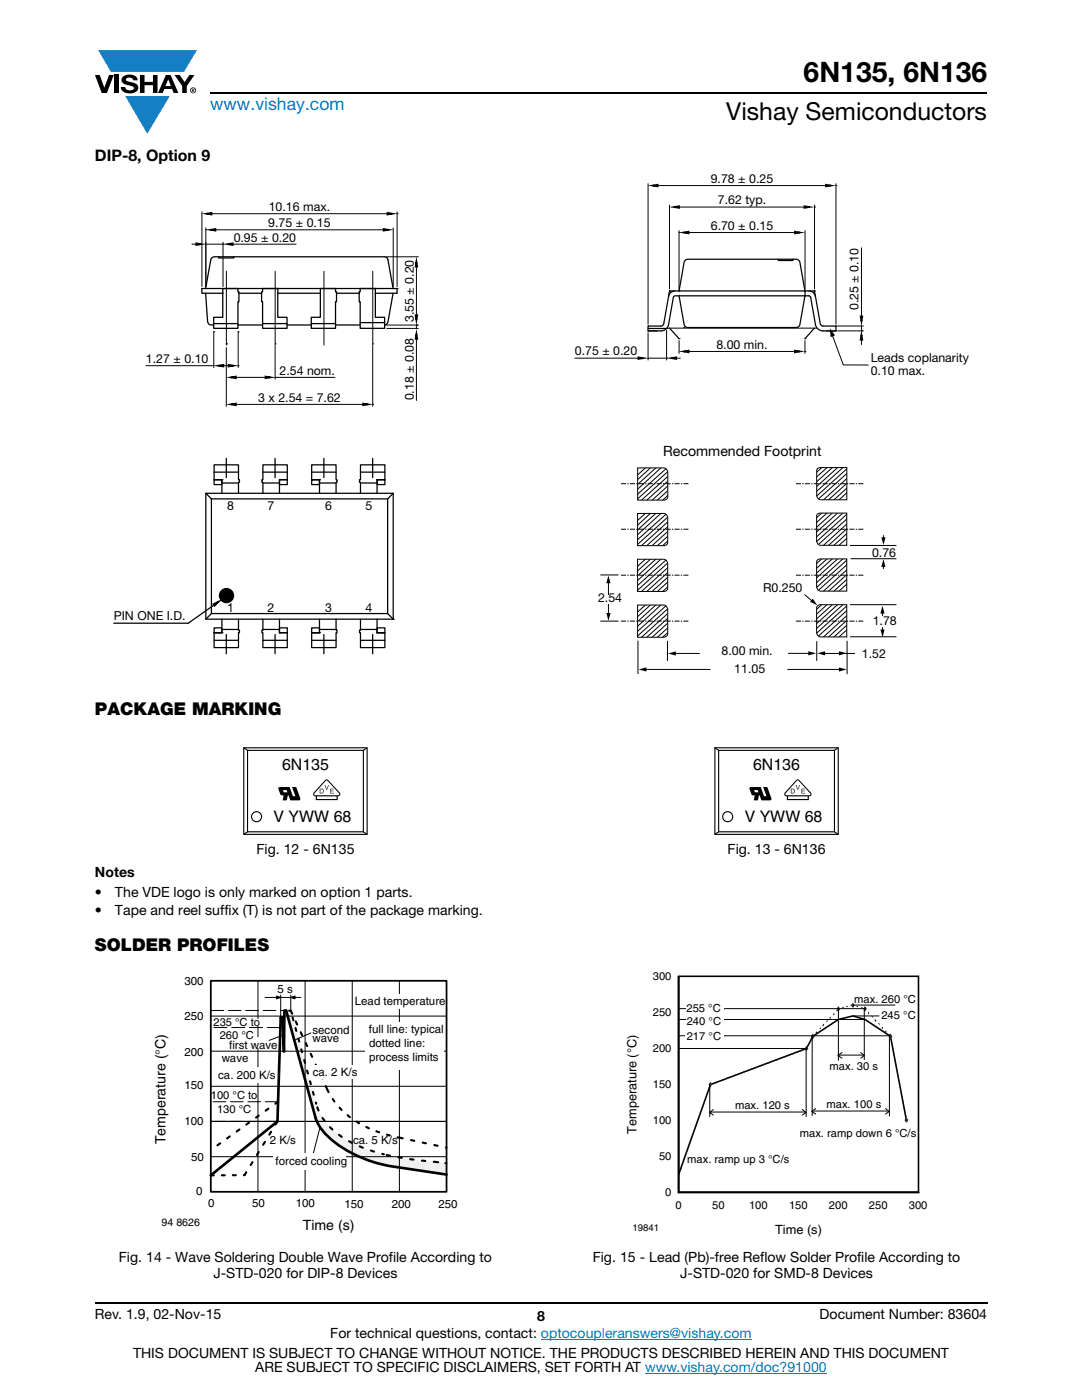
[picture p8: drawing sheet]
<svg xmlns="http://www.w3.org/2000/svg" width="216mm" height="279mm" viewBox="0 0 216 279" stroke-linecap="round" stroke-linejoin="round" font-family="sans-serif">
<g fill="#147fc3">
<path d="M19.6 10h19.7l-2.6 4.3h-1.1h-13.5z"/>
<path d="M25 19.2h8.9l-4.5 7.5z"/>
</g>
<g fill="#000">
<path d="M18.9 15h1l.9 2.5 1-2.5h.9l-1.4 3.6h-1zM22.9 15h.9v3.6h-.9zM24.6 15.3a2.1 2.1 0 0 1 2.8 .3l.1 .4h-.9a.79 .79 0 0 0-.7-.5 .79 .79 0 0 0-.8 .4l.3 .3 1 .2a1.08 1.08 0 0 1 1.2 1 1.08 1.08 0 0 1-1.1 1.2 1.73 1.73 0 0 1-2.4-1.2h.9a.96 .96 0 0 0 .8 .6 .96 .96 0 0 0 .9-.4 1.31 1.31 0 0 0-1.2-.6 1.03 1.03 0 0 1-1.1-.6 1.03 1.03 0 0 1 .2-1.1zM27.9 15h.9v1.3h1.7v-1.3h.9v3.6h-.9v-1.6h-1.7v1.6h-.9zM34.8 15h1.1l.9 1.4 1-1.4h1l-1.5 2.2v1.4h-.9v-1.4z"/>
<path d="M33.6 15.9l.5 1.3h-1.1zM33.1 15l-1.6 3.6h1l.3-.8h1.5l.3 .8h1l-1.6-3.6z"/>
<path d="M38.4 17.8h.2v.2h-.2zM38.3 17.7v.7h.1v-.3l.4 .3-.2-.3 .2-.2-.1-.2z"/>
<path d="M38.1 18a.46 .46 0 0 1 .9 0 .46 .46 0 0 1-.9 0zM37.9 18a.6 .6 0 0 0 1.2 0 .6 .6 0 0 0-1.2 0z"/>
</g>
<path d="M42 18.6h155M18.9 260h178.1" fill="none" stroke="#000" stroke-width=".36"/>
<path d="M107.9 267.3h42.1M128.7 274h36.3" fill="none" stroke="#007ec4" stroke-width=".2"/>
<path d="M22.6 34.5h170.7v100.4h-170.7z" fill="#fff"/>
<g fill="#000">
<path d="M39.2 48.6l.9 .1-.9 .2zM41.2 42.6l1-.1v.3zM42 45.9l1-.2v.3zM45.5 48.7l.9-.1v.3zM76.6 45.7l.9 .2-.9 .1zM77.3 42.5l1 .1-1 .2zM83.1 52.2l.2 1h-.4zM43.6 73l1-.2v.3zM45.6 72.8l1 .2-1 .1zM46.1 75.3l1-.1v.3zM53 75.2l.9 .1-.9 .2zM82.9 62.9h.4l-.2 1z"/>
<path d="M46.1 80.7l1-.2v.4zM72.5 80.5l.9 .2-.9 .2zM42.6 120.6l1-.5-.8 .8z"/>
<circle cx="45.2" cy="118.9" r="1.53"/>
</g>
<g fill="none" stroke="#000" stroke-width=".35">
<path d="M39.2 48.6l.9 .1-.9 .2zM41.2 42.6l1-.1v.3zM42 45.9l1-.2v.3zM45.5 48.7l.9-.1v.3zM76.6 45.7l.9 .2-.9 .1zM77.3 42.5l1 .1-1 .2zM83.1 52.2l.2 1h-.4zM43.6 73l1-.2v.3zM45.6 72.8l1 .2-1 .1zM46.1 75.3l1-.1v.3zM53 75.2l.9 .1-.9 .2zM82.9 62.9h.4l-.2 1z"/>
<path d="M46.1 80.7l1-.2v.4zM72.5 80.5l.9 .2-.9 .2zM42.6 120.6l1-.5-.8 .8z"/>
</g>
<g fill="none" stroke="#000" stroke-width=".25">
<path d="M41.1 98.4l1.1 1.2M41.1 98.4h37.4v25.2h-37.4zM42.2 99.6h35.1M42.2 99.6v22.9M42.7 95.7h1.6v1h-1.6zM42.7 94.2h4.9M44.3 95.7h.1M44.3 98.4v-2.7h-1.6v-2.9h4.9v2.9h.2v.5h-.2v2.2M44.3 96.4h3.3M52.5 96.4h3.3M52.5 94.2h4.8M55.8 95.7h1.5v1h-1.5z"/>
<path d="M55.8 95.7h.1M55.8 98.4v-2.7h1.5v-2.9h-4.8v2.9h-.2v.5h.2v2.2M62.2 95.7h1.5v1h-1.5zM62.2 94.2h4.9M63.7 95.7h.1M63.7 96.4h3.4M63.7 98.4v-2.7h-1.5v-2.9h4.9v2.9h.2v.5h-.2v2.2M71.9 94.2h4.9M71.9 96.4h3.3M75.2 95.7h1.6v1h-1.6zM75.2 95.7h.1M75.2 98.4v-2.7h1.6v-2.9h-4.9v2.9h-.2v.5h.2v2.2"/>
<path d="M77.3 99.6v22.9M78.5 98.4l-1.2 1.2M42.2 122.5h35.1M42.2 122.5l-1.1 1.1M42.7 125.3h1.6v1h-1.6zM42.7 127.8h4.9M43.5 120.2l-5.9 4.2h-14.9M44.3 126.3h.1M44.3 125.6h3.3M47.6 123.6v2.2h.2v.5h-.2v2.9h-4.9v-2.9h1.6v-2.7M52.5 123.6v2.2h-.2v.5h.2v2.9h4.8v-2.9h-1.5v-2.7M52.5 125.6h3.3"/>
<path d="M52.5 127.8h4.8M55.8 125.3h1.5v1h-1.5zM55.8 126.3h.1M62.2 125.3h1.5v1h-1.5zM62.2 127.8h4.9M63.7 126.3h.1M63.7 125.6h3.4M67.1 123.6v2.2h.2v.5h-.2v2.9h-4.9v-2.9h1.5v-2.7M71.9 127.8h4.9M71.9 125.6h3.3M71.9 123.6v2.2h-.2v.5h.2v2.9h4.9v-2.9h-1.6v-2.7M75.2 125.3h1.6v1h-1.6z"/>
<path d="M75.2 126.3h.1M77.3 122.5l1.2 1.1M78.5 123.6h.1"/>
</g>
<path d="M45.2 91.5v3.8M54.9 91.5v3.8M64.6 91.5v3.8M74.4 91.5v3.8M45.2 130.5v-3.9M54.9 130.5v-3.9M64.6 130.5v-3.9M74.4 130.5v-3.9" fill="none" stroke="#000" stroke-width=".25" stroke-dasharray="5.3 1.1 1.1 1.1"/>
<path d="M45.2 68.9v-14.8M54.9 68.9v-14.8M64.6 68.9v-14.8M74.4 68.9v-14.8" fill="none" stroke="#050504" stroke-width=".2" stroke-dasharray="266.2 53.2 53.2 53.2"/>
<g fill="none" stroke="#050504" stroke-width=".2">
<path d="M38.3 48.7h1.5M40.3 57.6h.1M40.3 42.3v14.9M41.1 48.7h3.4M41.1 57.6h.1M41.1 45.9h.1M41.1 45.5v11.7M41.3 42.6h37M42 45.9h35.5M44.5 57.6h.1M44.5 48.7h.1M44.5 48.3v8.9"/>
<path d="M45.6 48.7h13.5M77.1 51.2h6.4M78.5 57.6h.1M78.5 45.5v11.7M79.2 57.6h.1M79.2 42.7h.1M79.2 42.3v14.9M83.1 52.2v11.7M29.1 73h13.6M42.7 66.2h.1M42.7 66.1v7.3M43.6 73h3"/>
<path d="M45.2 68.6h.1M45.2 69.4v11.7M46.1 75.3h7.8M47.5 66.2h.1M47.5 73h.1M47.5 66.1v7.3M54.9 68.6h.1M54.9 75.3h.1M54.9 69v6.7M54.9 75.3h11.9M74.4 68.6h.1M74.4 69v12.1"/>
<path d="M76.8 64.9h.1M77.2 64.9h6.3M83.1 64.9h.1M46.1 80.7h27.3M74.4 80.7h.1"/>
</g>
<path d="M166.1 66.8l2.2 6h4.9" fill="none" stroke="#040503" stroke-width=".2"/>
<path d="M165.6 65.5l1 1.5-.9 .3z" fill="#040503"/>
<path d="M135.5 58.1l1-5.7a.77 .77 0 0 1 .8-.7h21.6a.77 .77 0 0 1 .7 .7l1 5.7v.9l-1 5.7a.77 .77 0 0 1-.7 .7h-21.6a.77 .77 0 0 1-.8-.7l-1-5.7M133.6 65.5l1.9 2.1M162.5 65.5l-1.9 2.1" fill="none" stroke="#050504" stroke-width=".25"/>
<path d="M133.6 40.9v16.8M134.5 41.3h27.1M162.5 40.9v16.8M133.2 65.5h29.7" fill="none" stroke="#050504" stroke-width=".2"/>
<path d="M134.5 41.3l1-.1v.3z" fill="#f7f283"/>
<path d="M134.5 41.3l1-.1v.3z" fill="none" stroke="#050504" stroke-width=".35"/>
<path d="M160.5 41.2l1 .1-1 .2z" fill="#f7f283"/>
<path d="M160.5 41.2l1 .1-1 .2z" fill="none" stroke="#050504" stroke-width=".35"/>
<path d="M133.6 58.1h.1M162.5 58.1h.1M162.5 41.3h.1M135.5 68v2.5M136.5 70.1h23.2M160.6 68v2.5" fill="none" stroke="#050504" stroke-width=".2"/>
<path d="M136.4 70.1l1-.1v.3z" fill="#f7f283"/>
<path d="M136.4 70.1l1-.1v.3z" fill="none" stroke="#050504" stroke-width=".35"/>
<path d="M158.6 70l1 .1-1 .2z" fill="#f7f283"/>
<path d="M158.6 70l1 .1-1 .2z" fill="none" stroke="#050504" stroke-width=".35"/>
<path d="M135.5 46v11.7M136.5 46.4h23.2M160.6 46v11.7M135.5 67.6h.1M160.6 67.6h.1M160.6 70.1h.1" fill="none" stroke="#050504" stroke-width=".2"/>
<path d="M158.6 46.2l1 .2-1 .2z" fill="#f7f283"/>
<path d="M158.6 46.2l1 .2-1 .2z" fill="none" stroke="#050504" stroke-width=".35"/>
<path d="M136.4 46.4l1-.2v.4z" fill="#f7f283"/>
<path d="M136.4 46.4l1-.2v.4z" fill="none" stroke="#050504" stroke-width=".35"/>
<path d="M135.5 58.1h.1M135.5 46.4h.1M160.6 58.1h.1M171.9 49.5v14.6M167.2 65.1h5.1M167.2 66h5.1M171.9 65.1v.9M171.9 67.8v1" fill="none" stroke="#050504" stroke-width=".2"/>
<path d="M171.9 66.8l.2 1h-.4z" fill="#f7f283"/>
<path d="M171.9 66.8l.2 1h-.4z" fill="none" stroke="#050504" stroke-width=".35"/>
<path d="M171.7 63.2h.4l-.2 .9z" fill="#f7f283"/>
<path d="M171.7 63.2h.4l-.2 .9z" fill="none" stroke="#050504" stroke-width=".35"/>
<path d="M114.7 71.5h13.3M129.3 66.4v5.5M133 65.9v6M134 71.5h1.7M166.8 65.1h.1M166.8 66h.1M171.9 66h.1" fill="none" stroke="#050504" stroke-width=".2"/>
<path d="M127.4 71.3l.9 .2-.9 .1z" fill="#f7f283"/>
<path d="M127.4 71.3l.9 .2-.9 .1z" fill="none" stroke="#050504" stroke-width=".35"/>
<path d="M134 71.5l.9-.2v.3z" fill="#f7f283"/>
<path d="M134 71.5l.9-.2v.3z" fill="none" stroke="#050504" stroke-width=".35"/>
<path d="M129.3 36.7v28M130.3 37h35.5M166.8 36.7v28M129.3 66h.1M133 65.6h.1M133 71.5h.1" fill="none" stroke="#050504" stroke-width=".2"/>
<path d="M130.3 37l.9-.1v.3z" fill="#f7f283"/>
<path d="M130.3 37l.9-.1v.3z" fill="none" stroke="#050504" stroke-width=".35"/>
<path d="M164.8 36.9l1 .1-1 .2z" fill="#f7f283"/>
<path d="M164.8 36.9l1 .1-1 .2z" fill="none" stroke="#050504" stroke-width=".35"/>
<path d="M166.8 37h.1M77.2 65.5h6.3M83.1 64.9v.6M83.1 66.7v13.2M129.3 65.1h.1M166.8 65.1h.1" fill="none" stroke="#050504" stroke-width=".2"/>
<path d="M83.1 66.7l.2 .9h-.4z" fill="#f7f283"/>
<path d="M83.1 66.7l.2 .9h-.4z" fill="none" stroke="#050504" stroke-width=".35"/>
<path d="M83.1 64.9h.1M129.3 71.5h3.7M129.3 66h.1M136.4 65.4h.1" fill="none" stroke="#050504" stroke-width=".2"/>
<path d="M129.3 65.6h3.7M129.3 66h2.6a1.53 1.53 0 0 0 1.5-1.2l1-5.4 .3-.4h26.7l.4 .4 .9 5.4a1.53 1.53 0 0 0 1.5 1.2h2.6M131.2 66h-1.9v-.9h2.6l.4-.3 1.1-5.6a1.59 1.59 0 0 1 2.1-1.1h25.9a1.34 1.34 0 0 1 1.3 1.1l1.1 5.6 .4 .3h2.6v.9h-1.8" fill="none" stroke="#050504" stroke-width=".25"/>
<path d="M133.6 58.1h1.1M133.6 58.1l-.2 1.1M162.5 58.1h-.9M162.5 58.1l.2 1.1" fill="none" stroke="#050504" stroke-width=".25" stroke-dasharray="1.1 .5"/>
<g fill="none" stroke="#000" stroke-width=".2">
<path d="M119.8 114.7h3.6M121.4 115.6v7.9M127.2 102.5h4.8a.96 .96 0 0 1 1.2 .7v5.1a.79 .79 0 0 1-.7 .6h-5.3zM127.2 111.6h4.8a.96 .96 0 0 1 1.2 .8v5a.75 .75 0 0 1-.7 .6h-5.3zM128.8 102.4l-1.6 1.5M128.8 111.5l-1.6 1.6M129.8 102.4l-2.6 2.4M129.8 111.5l-2.6 2.5M130.9 102.4l-3.7 3.4M130.9 111.5l-3.7 3.5M131.9 102.4l-4.7 4.4M131.9 111.5l-4.7 4.4"/>
<path d="M133.1 102.4l-5.9 5.4M133.1 111.5l-5.9 5.4M133.3 107.9l-1.1 1.1M133.3 107l-2.2 2M133.3 106l-3.3 3M133.3 105.1l-4.3 3.9M133.3 104.1l-5.4 4.9M133.3 103.2l-6.1 5.5M133.3 117.1l-1.1 1M133.3 116.1l-2.2 2M133.3 115.2l-3.2 2.9M133.3 114.2l-4.3 3.9"/>
<path d="M133.3 113.3l-5.4 4.8M133.3 112.3l-6.1 5.5M163.1 102.6l.6-.2h5.3v6.4h-4.8a.96 .96 0 0 1-1.3-.7v-5.1zM163.1 111.8l.6-.3h5.3v6.5h-4.8a.96 .96 0 0 1-1.3-.8v-5.1zM164 102.3l-1.1 1.1M164 111.5l-1.1 1M165.1 102.3l-2.2 2M165.1 111.5l-2.2 2M166.1 102.3l-3.2 3M166.1 111.5l-3.2 2.9M167.2 102.3l-4.3 3.9M167.2 111.5l-4.3 3.9"/>
<path d="M168.2 102.3l-5.3 4.9M168.3 111.5l-5.4 4.8M169 107.4l-1.6 1.5M169 103.5l-5.9 5.4M169 104.5l-4.7 4.4M169 105.5l-3.7 3.4M169 106.4l-2.7 2.5M169 102.6l-6.1 5.5M169 116.5l-1.6 1.5M169 112.7l-5.9 5.3M169 113.7l-4.7 4.3M169 114.6l-3.7 3.4"/>
<path d="M169 115.6l-2.7 2.4M169 111.7l-6.1 5.6M119.8 124h3.6M127.2 120.7h4.8a.96 .96 0 0 1 1.2 .8v5.1l-.1 .3-.6 .3h-5.3zM128.8 120.7l-1.6 1.5M129.8 120.7l-2.6 2.4M130.9 120.7l-3.7 3.4M131.9 120.7l-4.7 4.3M133.1 120.7l-5.9 5.3M133.3 126.2l-1.1 1M133.3 125.3l-2.2 1.9M133.3 124.3l-3.2 2.9"/>
<path d="M133.3 123.4l-4.3 3.8M133.3 122.4l-5.4 4.8M133.3 121.5l-6.1 5.5M163.1 121l.6-.3h5.3v6.4h-4.8a.96 .96 0 0 1-1.3-.8v-5zM164 120.6l-1.1 1M165.1 120.6l-2.2 2M166.1 120.6l-3.2 2.9M167.2 120.6l-4.3 3.9M168.2 120.6l-5.3 4.9M169 125.7l-1.6 1.5M169 121.8l-5.9 5.4M169 122.8l-4.7 4.4"/>
<path d="M169 123.8l-3.7 3.4M169 124.7l-2.7 2.5M169 120.9l-6.1 5.5"/>
</g>
<path d="M123.9 114.8h13.5M123.9 105.6h13.5M172.3 105.6h-13.5M172.3 114.8h-13.5M123.9 124h13.5M172.3 124h-13.5" fill="none" stroke="#000" stroke-width=".2" stroke-dasharray="1 .3 .3 .3" stroke-linecap="butt"/>
<path d="M121.4 114.8l.4 1.6h-.8zM121 122.3h.8l-.4 1.6z" fill="#000"/>
<path d="M119.4 118.8h6v1.7h-6z" fill="#fff"/>
<path d="M160.5 118.7l1.9 1.6M169.6 127.1h9.3M169.6 120.7h9.3M176.1 122v4.9" fill="none" stroke="#000" stroke-width=".2"/>
<path d="M162.2 119.5l.9 1.3-1.5-.7zM175.7 125.6h.8l-.4 1.6zM176.1 120.9l.4 1.6h-.8z" fill="#000"/>
<path d="M174.4 122.9h4.3l-.1 2.3h-4.3z" fill="#fff"/>
<g fill="none" stroke="#000" stroke-width=".2">
<path d="M127.2 93.4h4.8a.96 .96 0 0 1 1.2 .8v5a.79 .79 0 0 1-.7 .6h-5.3zM128.8 93.3l-1.6 1.5M129.8 93.3l-2.6 2.5M130.9 93.3l-3.7 3.4M131.9 93.3l-4.7 4.4M133.1 93.3l-5.9 5.4M133.3 98.9l-1.1 1M133.3 97.9l-2.2 2M133.3 96.9l-3.2 3M133.3 96l-4.3 3.9M133.3 95l-5.4 4.9M133.3 94.1l-6.1 5.5"/>
<path d="M163.1 93.6l.6-.3h5.3v6.4h-4.8a.96 .96 0 0 1-1.2-.7v-5.1zM164 93.3l-1.1 1M165.1 93.3l-2.2 1.9M166.1 93.3l-3.2 2.9M167.2 93.3l-4.3 3.8M168.3 93.3l-5.4 4.8M169 98.3l-1.6 1.5M169 94.5l-5.9 5.3M169 95.4l-4.7 4.4M169 96.4l-3.7 3.4M169 97.4l-2.6 2.4M169 93.5l-6.1 5.5"/>
<path d="M169.6 108.9h9.3M169.7 111.5h9.2M176.3 106.8v1.4M176.3 112.6v.9M127.3 127.9v6.6M128.4 133.6h39.1M133.2 127.9v4M162.2 130.4h-28.1M163 128v3.9M163.7 130.4h6.9M169 127.9v6.6"/>
</g>
<path d="M175.9 107.2h.8l-.4 1.6zM176.3 111.6l.4 1.5h-.8zM127.4 133.6l1.6-.4v.8zM133.3 130.4l1.6-.4v.8zM161.3 130l1.5 .4-1.5 .4zM163.1 130.4l1.5-.4v.8zM167.4 133.2l1.5 .4-1.5 .4zM167.4 130l1.6 .4-1.6 .4z" fill="#000"/>
<path d="M123.9 96.5h13.5M172.3 96.5h-13.5" fill="none" stroke="#000" stroke-width=".2" stroke-dasharray="1 .3 .3 .3" stroke-linecap="butt"/>
<g fill="#fff">
<path d="M139.3 129.3h17.9v1.8h-17.4z"/>
<path d="M141.8 132.8h15.3v1.8l-15.3 .1z"/>
</g>
<g fill="none" stroke="#000" stroke-width=".25">
<path d="M41 58.5l.4 5.7a.87 .87 0 0 0 1.2 .7M41 57.6l1.1-5.7a.74 .74 0 0 1 .7-.7h33.9a.68 .68 0 0 1 .7 .7l1 5.7M43.6 51.2l.1 .3h2.9l.1-.3M44.4 57.6h3.1v.6h.2v2h-.2v5.3h-4.9v-2.2h1.8zM44.5 58.5h-4.2v-.9h38.9v.9h-4.3M47.7 58.5h4.5M52.4 57.6h3v5.7h1.9v2.2h-4.9v-5.3h-.2v-2h.2zM55.4 58.5h8.5M63.9 57.6h3.1v.6h.1v2h-.1v5.3h-4.9v-2.2h1.8zM67.1 58.5h4.6M71.9 57.6h3v5.7h1.8v2.2h-4.8v-5.3h-.2v-2h.2zM78.4 58.5l-1 5.7-.1 .3-.6 .4"/>
<path d="M155.2 51.7l.1 .3h2.9l.1-.3M42.6 64.6h4.9M47.5 64.9h4.9M52.4 64.6h4.9M57.3 64.9h4.8M62.1 64.6h4.9M67 64.9h4.9M71.9 64.4h4.8"/>
</g>
<path d="M48.5 149.1h24.9v17.5h-24.9z" fill="#fff"/>
<path d="M48.6 149.2h24.7v17.3h-24.7zM49.4 149.8h23.1v16.2h-23.1zM73.2 149.2l-.7 .5M49.4 166l-.7 .5M72.5 166l.7 .5" fill="none" stroke="#000" stroke-width=".22"/>
<circle cx="51.2" cy="163" r="1" fill="#fff"/>
<g fill="none" stroke="#000" stroke-width=".22">
<path d="M48.6 149.2l.8 .5"/>
<circle cx="51.2" cy="163" r="1"/>
</g>
<g fill="#000">
<path d="M64.8 156.7h.1l.3 .8 .3-.8h.1l-.3 .9h-.2zM65.9 157.4h.7v.1h-.6v.3h.6v.1h-.6v.3h.6v.1h-.7z"/>
<path d="M56.5 157.7h.7l.1 .4h-.7zM55.6 157.2v.3l.3 1.1 .7 .1-.2 1h.8l.2-1h.2l.3 1h1.8l.2-.1v-.3l-.8-2.2h-.8l.6 1.8h-.5l-.6-1.8h-2z"/>
<path d="M63.9 157.5v.7a.39 .39 0 0 0 .6-.3 .39 .39 0 0 0-.6-.4zM63.8 157.4h.3a.47 .47 0 0 1 .5 .5 .47 .47 0 0 1-.5 .4h-.3z"/>
<path d="M64.9 155.9l.3-.1 .2 .1 2.3 2.5-.1 .3h-4.8l-.1-.3zM63.2 158.9h4v.6h-4zM64.8 155.7l-2.2 2.5a.44 .44 0 0 0 .1 .7h.3v.8h4.4v-.8h.3a.45 .45 0 0 0 0-.8l-2.2-2.4-.3-.2z"/>
</g>
<path d="M142.5 149.1h24.9v17.5h-24.9z" fill="#fff"/>
<path d="M142.6 149.2h24.7v17.3h-24.7zM143.4 149.8h23.1v16.2h-23.1zM167.2 149.2l-.7 .5M143.4 166l-.7 .5M166.5 166l.7 .5" fill="none" stroke="#000" stroke-width=".22"/>
<circle cx="145.2" cy="163" r="1" fill="#fff"/>
<g fill="none" stroke="#000" stroke-width=".22">
<path d="M142.6 149.2l.8 .5"/>
<circle cx="145.2" cy="163" r="1"/>
</g>
<g fill="#000">
<path d="M158.8 156.7h.1l.3 .8 .3-.8h.1l-.3 .9h-.2zM159.9 157.4h.7v.1h-.6v.3h.6v.1h-.6v.3h.6v.1h-.7z"/>
<path d="M150.5 157.7h.7l.2 .4h-.8zM149.6 157.2v.3l.3 1.1 .7 .1-.2 1h.8l.2-1h.2l.3 1h1.8l.2-.1v-.3l-.8-2.2h-.8l.6 1.8h-.4l-.7-1.8h-2z"/>
<path d="M157.9 157.5v.7a.39 .39 0 0 0 .6-.3 .39 .39 0 0 0-.6-.4zM157.8 157.4h.3a.47 .47 0 0 1 .5 .5 .47 .47 0 0 1-.5 .4h-.3z"/>
<path d="M158.9 155.9l.3-.1 .2 .1 2.3 2.5-.1 .3h-4.8l-.1-.3zM157.2 158.9h4v.6h-4zM158.8 155.7l-2.2 2.5a.44 .44 0 0 0 .1 .7h.3v.8h4.4v-.8h.3a.45 .45 0 0 0 .1-.8l-2.3-2.4-.3-.2z"/>
</g>
<path d="M30.6 194.5h60.7v51.5h-60.7z" fill="#fff"/>
<path d="M57.1 201.7h.9l5.1 18.6a12 12 0 0 0 6.1 7.2 40.4 40.4 0 0 0 15.7 4.2l4.2 .5v2.2l-10.7-1.6a25.3 25.3 0 0 1-13.4-6.4 8.2 8.2 0 0 1-2-3.3z" fill-rule="evenodd" fill="#f0f0f0"/>
<path d="M89.1 232.2l-2.2-.3" fill="none" stroke="#000" stroke-width=".42" stroke-dasharray=".6 1.4" stroke-dashoffset=".3"/>
<path d="M76.6 230.4a21.6 21.6 0 0 1-11.4-6.1 10.4 10.4 0 0 1-2.1-4M86.9 231.9l-6.1-.7-4.1-.8" fill="none" stroke="#000" stroke-width=".42" stroke-dasharray=".7 1.7" stroke-dashoffset=".3"/>
<path d="M63.1 220.3l-5.1-18.6" fill="none" stroke="#000" stroke-width=".42" stroke-dasharray=".6 1.6" stroke-dashoffset=".3"/>
<path d="M58 201.7h-.9" fill="none" stroke="#000" stroke-width=".42" stroke-dasharray=".7 1.9" stroke-dashoffset=".3"/>
<path d="M57.1 201.7l5.9 21.4a12.6 12.6 0 0 0 6 6.4 26.6 26.6 0 0 0 9.4 3.3l10.7 1.6" fill="none" stroke="#dedede" stroke-width=".2"/>
<path d="M51.5 195.7v42.1M60.9 195.7v42.1M70.3 195.7v42.1M79.7 195.7v42.1M42.1 216.8h47M42.1 209.8h47M42.1 202.8h47M42.1 230.8h47M42.1 223.8h47" fill="none" stroke="#000" stroke-width=".2"/>
<path d="M42.1 201.7h14.7M55.5 219.9h-13.4" fill="none" stroke="#000" stroke-width=".2" stroke-dasharray="2.5 .9"/>
<path d="M56 205.1h-13.9" fill="none" stroke="#000" stroke-width=".2" stroke-dasharray="2.6 .9"/>
<path d="M89.1 232.2v2.2" fill="none" stroke="#dedede" stroke-width=".34"/>
<path d="M65.3 217.4a16.6 16.6 0 0 0 9.8 8.4l4.6 1.3M42.1 234.6l6.7-.1" fill="none" stroke="#000" stroke-width=".42" stroke-dasharray=".6 1.6"/>
<path d="M55.5 219.9l-13.4 9.6M58 201.7l7.3 15.7M48.8 234.5l6.6-10.7M79.7 227l9.4 2" fill="none" stroke="#000" stroke-width=".42" stroke-dasharray=".7 1.7"/>
<path d="M73 203.9h15.6v9.5h-15.6z" fill="#fff"/>
<path d="M55.4 223.8h-13.3" fill="none" stroke="#000" stroke-width=".2" stroke-dasharray="2.5 .9"/>
<path d="M43.8 203.4h8.9v1.3h-8.9z" fill="#fff"/>
<path d="M52.9 199.1h3.1M55.2 198.8l.8 .3-.8 .2zM56 198.6v4.5M58 199.1h2M58 198.6v3.1M58 199.1l.9-.3v.5z" fill="none" stroke="#000" stroke-width=".2"/>
<g fill="#000">
<path d="M55.2 198.8l.8 .3-.8 .2z" fill-rule="evenodd"/>
<path d="M58 199.1l.9-.3v.5z" fill-rule="evenodd"/>
</g>
<path d="M48 207.1h5.9v2.1h-5.9z" fill="#fff"/>
<path d="M89.1 234.4l-10.7-1.6a25.3 25.3 0 0 1-13.3-6.4 8.3 8.3 0 0 1-2.1-3.3l-5.9-21.4h-.3l-.1 8.2-.3-6.8h-.4l-.6 20.7-13.3 10.8" fill="none" stroke="#000" stroke-width=".53"/>
<path d="M56 199.1h2M56.7 206.5l-3 1.1M62 206.1l-3.3 1.5M63.8 225.1l-1.4 5.4" fill="none" stroke="#000" stroke-width=".2"/>
<path d="M70.7 198.5h10.6v2.8h-10.6z" fill="#fff"/>
<path d="M42.1 195.7h47v42.1h-47z" fill="none" stroke="#000" stroke-width=".35"/>
<g fill="#fff">
<path d="M43.1 213h11.7v3.1h-11.7z"/>
<path d="M54.4 230.2h14.6v3.4h-14.6z"/>
<path d="M62.9 212.7h9.5v2.6h-9.5z"/>
<path d="M124.8 193.7h60.3v53.1h-60.3z"/>
</g>
<path d="M135.4 194.8h47.9v43.2h-47.9v-43.2v43.2h47.9M180.9 223.6l-3.2-16.8-5.1-3.3-2.4-.7-2.9 .7-5.1 3.3-1.3 2.4-19.1 7.3-6.4 17.9" fill="none" stroke="#000001" stroke-width=".32"/>
<g fill="#062e16">
<path d="M135.5 234.2h.1l-.1 .4h-.2z" fill-rule="evenodd"/>
<path d="M135.8 233.2h.2l-.1 .3h-.2z" fill-rule="evenodd"/>
<path d="M136.2 232.1h.1l-.1 .3h-.1z" fill-rule="evenodd"/>
<path d="M137 229.8h.1l-.1 .5h-.2z" fill-rule="evenodd"/>
<path d="M137.7 227.7h.2l-.1 .3h-.2z" fill-rule="evenodd"/>
<path d="M138.1 226.6h.1l-.1 .4h-.2z" fill-rule="evenodd"/>
<path d="M138.5 225.5h.2l-.2 .4h-.1z" fill-rule="evenodd"/>
<path d="M138.9 224.5h.2l-.2 .3h-.2z" fill-rule="evenodd"/>
<path d="M139.2 223.4h.2l-.1 .3h-.2z" fill-rule="evenodd"/>
<path d="M139.6 222.2h.2l-.2 .4h-.1z" fill-rule="evenodd"/>
<path d="M140 221.1h.1l-.1 .4h-.1z" fill-rule="evenodd"/>
<path d="M140.3 220.1h.2l-.1 .3h-.1z" fill-rule="evenodd"/>
<path d="M140.8 219h.2l-.2 .3h-.2z" fill-rule="evenodd"/>
<path d="M141.1 217.9h.2l-.2 .4h-.1z" fill-rule="evenodd"/>
<path d="M141.5 216.8h.1v.4h-.2z" fill-rule="evenodd"/>
<path d="M141.6 216.4l.3-.2 .1 .3-.3 .1z" fill-rule="evenodd"/>
<path d="M142.5 216l.2-.1 .1 .2-.3 .2z" fill-rule="evenodd"/>
<path d="M144.1 215.4l.3-.1v.2l-.2 .1z" fill-rule="evenodd"/>
<path d="M144.9 215.1l.3-.1v.2l-.3 .1z" fill-rule="evenodd"/>
<path d="M145.7 214.8l.3-.1 .1 .2-.3 .1z" fill-rule="evenodd"/>
<path d="M146.6 214.5l.3-.1v.2l-.3 .1z" fill-rule="evenodd"/>
<path d="M147.3 214.2l.3-.1 .1 .2-.3 .1z" fill-rule="evenodd"/>
<path d="M148.2 213.9l.3-.1 .1 .2-.3 .1z" fill-rule="evenodd"/>
<path d="M149 213.6l.3-.1v.2l-.2 .1z" fill-rule="evenodd"/>
<path d="M149.8 213.3l.3-.1 .1 .2-.3 .1z" fill-rule="evenodd"/>
<path d="M150.7 213l.3-.1v.2l-.3 .1z" fill-rule="evenodd"/>
<path d="M151.5 212.7l.2-.1 .1 .2-.3 .1z" fill-rule="evenodd"/>
<path d="M152.3 212.4l.3-.1 .1 .2-.3 .1z" fill-rule="evenodd"/>
<path d="M153.1 212.1l.3-.1 .1 .2-.3 .1z" fill-rule="evenodd"/>
<path d="M153.9 211.8l.3-.1 .1 .2-.3 .1z" fill-rule="evenodd"/>
<path d="M154.8 211.5l.3-.1v.2l-.3 .1z" fill-rule="evenodd"/>
<path d="M155.6 211.2l.2-.1 .1 .2-.3 .1z" fill-rule="evenodd"/>
<path d="M156.4 210.9l.3-.1 .1 .2-.3 .1z" fill-rule="evenodd"/>
<path d="M157.2 210.6l.3-.1 .1 .2-.3 .1z" fill-rule="evenodd"/>
<path d="M158 210.3l.3-.1 .1 .2-.3 .1z" fill-rule="evenodd"/>
<path d="M158.9 210l.3-.1v.2l-.3 .1z" fill-rule="evenodd"/>
<path d="M159.7 209.7l.2-.1 .1 .2-.2 .1z" fill-rule="evenodd"/>
<path d="M160.5 209.4l.3-.1 .1 .2-.3 .1z" fill-rule="evenodd"/>
<path d="M161 209.1h.2l-.1 .4h-.2z" fill-rule="evenodd"/>
<path d="M161.5 208h.1l-.1 .4h-.2z" fill-rule="evenodd"/>
<path d="M161.9 207h.2l-.2 .4h-.1z" fill-rule="evenodd"/>
<path d="M162.1 206.7l.2-.2v.3l-.2 .2z" fill-rule="evenodd"/>
<path d="M162.8 206l.2-.2v.3l-.2 .2z" fill-rule="evenodd"/>
<path d="M163.7 205.1h.2l-.2 .3h-.2z" fill-rule="evenodd"/>
<path d="M164.4 204.3l.1 .3-.3 .3-.1-.3z" fill-rule="evenodd"/>
<path d="M165 203.7h.2l-.2 .3h-.2z" fill-rule="evenodd"/>
<path d="M165.5 203.1l.2-.2 .1 .3-.2 .2z" fill-rule="evenodd"/>
<path d="M166.2 202.3l.2-.2 .1 .4-.2 .2z" fill-rule="evenodd"/>
<path d="M166.9 201.6l.2-.2 .1 .2-.3 .2z" fill-rule="evenodd"/>
<path d="M167.1 201.2l.3-.1 .1 .2-.3 .1z" fill-rule="evenodd"/>
<path d="M168 201l.3-.1v.2l-.2 .1z" fill-rule="evenodd"/>
<path d="M168.8 200.8l.3-.1 .1 .2-.3 .1z" fill-rule="evenodd"/>
<path d="M169.7 200.6l.3-.1v.2l-.2 .1z" fill-rule="evenodd"/>
<path d="M170.1 200.5l.3 .1-.1 .2-.3-.1z" fill-rule="evenodd"/>
<path d="M171 200.7l.2 .1v.2l-.3-.1z" fill-rule="evenodd"/>
<path d="M171.8 201l.3-.1v.2l-.3 .1z" fill-rule="evenodd"/>
<path d="M172.5 201.2l.2 .2v.3l-.2-.2z" fill-rule="evenodd"/>
<path d="M173.2 201.9l.2 .2v.4l-.2-.3z" fill-rule="evenodd"/>
<path d="M173.9 202.8h.2l.2 .3h-.2z" fill-rule="evenodd"/>
<path d="M174.6 203.4l.3 .3-.1 .3-.3-.3z" fill-rule="evenodd"/>
<path d="M175.2 204.2h.2l.2 .3h-.2z" fill-rule="evenodd"/>
<path d="M176 204.9l.2 .2-.1 .3-.2-.2z" fill-rule="evenodd"/>
<path d="M176.7 205.6l.2 .2-.1 .3-.2-.2z" fill-rule="evenodd"/>
<path d="M177.3 206.3l.3 .2-.1 .2-.2-.2z" fill-rule="evenodd"/>
<path d="M177.6 206.7h.2v.4h-.1z" fill-rule="evenodd"/>
<path d="M177.8 207.9h.2v.4h-.1z" fill-rule="evenodd"/>
<path d="M178 209h.2v.5h-.1z" fill-rule="evenodd"/>
<path d="M178.2 210.3h.2l.1 .4h-.2z" fill-rule="evenodd"/>
<path d="M178.5 211.5h.2v.3h-.1z" fill-rule="evenodd"/>
<path d="M178.7 212.6h.2l.1 .4h-.2z" fill-rule="evenodd"/>
<path d="M179 213.8h.1l.1 .4h-.2z" fill-rule="evenodd"/>
<path d="M179.2 215h.1l.1 .3h-.2z" fill-rule="evenodd"/>
<path d="M179.4 216.2h.1l.1 .4h-.1z" fill-rule="evenodd"/>
<path d="M179.6 217.4h.1l.1 .4h-.1z" fill-rule="evenodd"/>
<path d="M179.8 218.6h.1l.1 .3h-.1z" fill-rule="evenodd"/>
<path d="M180.1 219.7h.1l.1 .4h-.1z" fill-rule="evenodd"/>
<path d="M180.3 220.9h.1l.1 .4h-.1z" fill-rule="evenodd"/>
<path d="M180.5 222h.2v.4h-.1z" fill-rule="evenodd"/>
<path d="M180.7 223.3h.2v.4h-.1z" fill-rule="evenodd"/>
</g>
<path d="M141.8 216.1l.2 .4-.2 .3-.2-.3z" fill="#292d2f"/>
<path d="M142 216.5l-.2-.4-.2 .4 .2 .3" fill="none" stroke="#292d2f" stroke-width=".27"/>
<path d="M160.9 208.9l.2 .3-.2 .4-.2-.4z" fill-rule="evenodd" fill="#292d2f"/>
<path d="M160.9 208.9l.2 .3-.2 .4-.2-.4z" fill="none" stroke="#292d2f" stroke-width=".27"/>
<path d="M162.2 206.5l.2 .3-.2 .3-.2-.3z" fill-rule="evenodd" fill="#292d2f"/>
<path d="M162.2 206.5l.2 .3-.2 .3-.2-.3z" fill="none" stroke="#292d2f" stroke-width=".27"/>
<path d="M167.3 201l.2 .3-.2 .3-.2-.3z" fill-rule="evenodd" fill="#292d2f"/>
<path d="M167.3 201l.2 .3-.2 .3-.2-.3z" fill="none" stroke="#292d2f" stroke-width=".27"/>
<path d="M170.2 200.3l.2 .3-.2 .3-.2-.3z" fill-rule="evenodd" fill="#292d2f"/>
<path d="M170.2 200.3l.2 .3-.2 .3-.2-.3z" fill="none" stroke="#292d2f" stroke-width=".27"/>
<path d="M172.6 201l.2 .3-.2 .3-.2-.3z" fill-rule="evenodd" fill="#292d2f"/>
<path d="M172.6 201l.2 .3-.2 .3-.2-.3z" fill="none" stroke="#292d2f" stroke-width=".27"/>
<path d="M177.7 206.5l.2 .3-.2 .3-.2-.3z" fill-rule="evenodd" fill="#292d2f"/>
<path d="M177.7 206.5l.2 .3-.2 .3-.2-.3z" fill="none" stroke="#292d2f" stroke-width=".27"/>
<path d="M180.9 223.3l.2 .3-.2 .3-.2-.3z" fill-rule="evenodd" fill="#292d2f"/>
<path d="M180.9 223.3l.2 .3-.2 .3-.2-.3z" fill="none" stroke="#292d2f" stroke-width=".32"/>
<path d="M135.5 203.5h37.2M135.5 209.2h25.4M170.2 202.8h5.2" fill="none" stroke="#000001" stroke-width=".2"/>
<path d="M136.8 202.8h7.6v1.6h-7.6z" fill="#fff"/>
<path d="M135.5 206.7h42.1M141.6 216.4v6.4M160.9 209.1v13.7M162.1 206.8v15.8M177.5 206.7v16M141.6 221.9h19.2M142.3 221.4l-.7 .6 .7 .5M160.1 221.4l.8 .6-.8 .5M162 221.7h15.4M162.8 221.2l-.8 .6 .8 .5M176.7 221.2l.7 .6-.7 .5" fill="none" stroke="#000001" stroke-width=".2"/>
<path d="M136.8 205.8h7.7v1.6h-7.7z" fill="#fff"/>
<path d="M135.5 201.3h37.2M167.2 210.6h5.3M167.3 201.3v10.3M168 210.1l-.8 .6 .8 .5M170.2 200.6h8.4M171.7 210.1l.8 .6-.8 .5M172.5 201.4v10.1" fill="none" stroke="#000001" stroke-width=".2"/>
<path d="M136.8 200.5h7.6v1.6h-7.6z" fill="#fff"/>
<text font-size="5.6" x="160.4" y="16.4">6N135, 6N136</text>
<text font-size="4.9" x="144.9" y="24">Vishay Semiconductors</text>
<text font-size="3.5" fill="#007ec4" x="42" y="21.9">www.vishay.com</text>
<g font-size="3.5">
<text x="18.9" y="142.8">PACKAGE MARKING</text>
<text x="18.9" y="189.7">SOLDER PROFILES</text>
</g>
<g font-size="3.2">
<text x="18.9" y="32.1">DIP-8, Option 9</text>
<text x="56.3" y="153.8">6N135</text>
<text x="150.3" y="153.8">6N136</text>
<text x="54.6" y="164">V YWW 68</text>
<text x="148.6" y="164">V YWW 68</text>
</g>
<g font-size="2.8">
<text x="132.3" y="90.9">Recommended Footprint</text>
<text x="51.2" y="170.5">Fig. 12 - 6N135</text>
<text x="145.2" y="170.5">Fig. 13 - 6N136</text>
<text x="18.9" y="175.1">Notes</text>
<text x="18.9" y="179">•</text>
<text x="22.9" y="179">The VDE logo is only marked on option 1 parts.</text>
<text x="18.9" y="182.5">•</text>
<text x="22.9" y="182.5">Tape and reel suffix (T) is not part of the package marking.</text>
<text x="33" y="228.4" transform="rotate(-90 33 228.4)">Temperature (°C)</text>
<text x="60.4" y="245.4">Time (s)</text>
<text x="23.7" y="251.9">Fig. 14 - Wave Soldering Double Wave Profile According to</text>
<text x="118.3" y="251.9">Fig. 15 - Lead (Pb)-free Reflow Solder Profile According to</text>
<text x="42.6" y="255.1">J-STD-020 for DIP-8 Devices</text>
<text x="135.7" y="255.1">J-STD-020 for SMD-8 Devices</text>
<text x="18.9" y="263.3">Rev. 1.9, 02-Nov-15</text>
<text x="107.2" y="263.6">8</text>
<text x="163.6" y="263.3">Document Number: 83604</text>
<text x="65.9" y="267.1">For technical questions, contact: optocoupleranswers@vishay.com</text>
<text x="26.5" y="271">THIS DOCUMENT IS SUBJECT TO CHANGE WITHOUT NOTICE. THE PRODUCTS DESCRIBED HEREIN AND THIS DOCUMENT</text>
<text x="50.9" y="273.8">ARE SUBJECT TO SPECIFIC DISCLAIMERS, SET FORTH AT www.vishay.com/doc?91000</text>
</g>
<text font-size="2.6" fill="#000001" x="127" y="226.3" transform="rotate(-90 127 226.3)">Temperature (°C)</text>
<g font-size="2.5">
<text x="141.8" y="36.5">9.78 ± 0.25</text>
<text x="143.2" y="40.8">7.62 typ.</text>
<text x="53.5" y="45.3">9.75 ± 0.15</text>
<text x="53.6" y="42.1">10.16 max.</text>
<text x="141.8" y="45.9">6.70 ± 0.15</text>
<text x="46.6" y="48.2">0.95 ± 0.20</text>
<text x="82.6" y="64.3" transform="rotate(-90 82.6 64.3)">3.55 ± 0.20</text>
<text x="171.3" y="61.9" transform="rotate(-90 171.3 61.9)">0.25 ± 0.10</text>
<text x="114.7" y="70.9">0.75 ± 0.20</text>
<text x="143" y="69.6">8.00 min.</text>
<text x="29.1" y="72.4">1.27 ± 0.10</text>
<text x="55.8" y="74.7">2.54 nom.</text>
<text x="173.8" y="72.2">Leads coplanarity</text>
<text x="173.8" y="74.9">0.10 max.</text>
<text x="51.5" y="80.1">3 x 2.54 = 7.62</text>
<text x="82.6" y="79.9" transform="rotate(-90 82.6 79.9)">0.18 ± 0.08</text>
<text x="45.3" y="101.8">8</text>
<text x="53.4" y="101.8">7</text>
<text x="64.9" y="101.8">6</text>
<text x="72.9" y="101.8">5</text>
<text x="174" y="111.1">0.76</text>
<text x="152.3" y="118">R0.250</text>
<text x="22.7" y="123.8">PIN ONE I.D.</text>
<text x="45.3" y="122">1</text>
<text x="53.4" y="122">2</text>
<text x="64.9" y="122">3</text>
<text x="72.9" y="122">4</text>
<text x="119.3" y="120.1">2.54</text>
<text x="174.1" y="124.8">1.78</text>
<text x="144" y="130.8">8.00 min.</text>
<text x="172" y="131.4">1.52</text>
<text x="146.5" y="134.4">11.05</text>
</g>
<text font-size="2.5" fill="#000001" x="154.7" y="246.2">Time (s)</text>
<g font-size="2.3">
<text x="36.8" y="196.5">300</text>
<text x="36.8" y="203.5">250</text>
<text x="55.4" y="198.3">5 s</text>
<text x="70.8" y="200.5">Lead temperature</text>
<text x="45.7" y="209.4">first wave</text>
<text x="62.3" y="207.9">wave</text>
<text x="62.3" y="206.3">second</text>
<text x="73.6" y="206.3">full line: typical</text>
<text x="73.6" y="209">dotted line:</text>
<text x="36.8" y="210.7">200</text>
<text x="43.5" y="215.3">ca. 200 K/s</text>
<text x="44.2" y="212">wave</text>
<text x="62.4" y="214.7">ca. 2 K/s</text>
<text x="73.6" y="211.8">process limits</text>
<text x="36.8" y="217.4">150</text>
<text x="36.8" y="224.5">100</text>
<text x="38.1" y="231.6">50</text>
<text x="53.8" y="228.3">2 K/s</text>
<text x="55" y="232.6">forced cooling</text>
<text x="70.5" y="228.4">ca. 5 K/s</text>
<text x="39.1" y="238.5">0</text>
<text x="41.5" y="240.8">0</text>
<text x="50.3" y="240.8">50</text>
<text x="59" y="240.8">100</text>
<text x="68.7" y="241">150</text>
<text x="78.2" y="241">200</text>
<text x="87.5" y="241">250</text>
</g>
<g font-size="2.2" fill="#000001">
<text x="130.3" y="195.7">300</text>
<text x="130.3" y="202.8">250</text>
<text x="137" y="202.1">255 °C</text>
<text x="170.5" y="200.1">max. 260 °C</text>
<text x="175.9" y="203.4">245 °C</text>
<text x="137" y="204.5">240 °C</text>
<text x="137" y="207.6">217 °C</text>
<text x="130.3" y="210">200</text>
<text x="165.5" y="213.5">max. 30 s</text>
<text x="130.3" y="217.2">150</text>
<text x="146.7" y="221.3">max. 120 s</text>
<text x="164.9" y="221.1">max. 100 s</text>
<text x="130.3" y="224.4">100</text>
<text x="159.6" y="227">max. ramp down 6 °C/s</text>
<text x="131.5" y="231.6">50</text>
<text x="137.1" y="232">max. ramp up 3 °C/s</text>
<text x="132.8" y="238.8">0</text>
<text x="134.8" y="241.2">0</text>
<text x="142.1" y="241.2">50</text>
<text x="149.5" y="241.2">100</text>
<text x="157.4" y="241.2">150</text>
<text x="165.4" y="241.2">200</text>
<text x="173.4" y="241.2">250</text>
<text x="181.3" y="241.2">300</text>
</g>
<g font-size="2.2">
<text x="42.6" y="204.7">235 °C to</text>
<text x="43.8" y="207.4">260 °C</text>
<text x="42.1" y="219.4">100 °C to</text>
<text x="43.3" y="222.1">130 °C</text>
</g>
<text font-size="2.1" x="32.2" y="244.7">94 8626</text>
<text font-size="1.9" fill="#000001" x="126.2" y="245.7">19841</text>
</svg>
